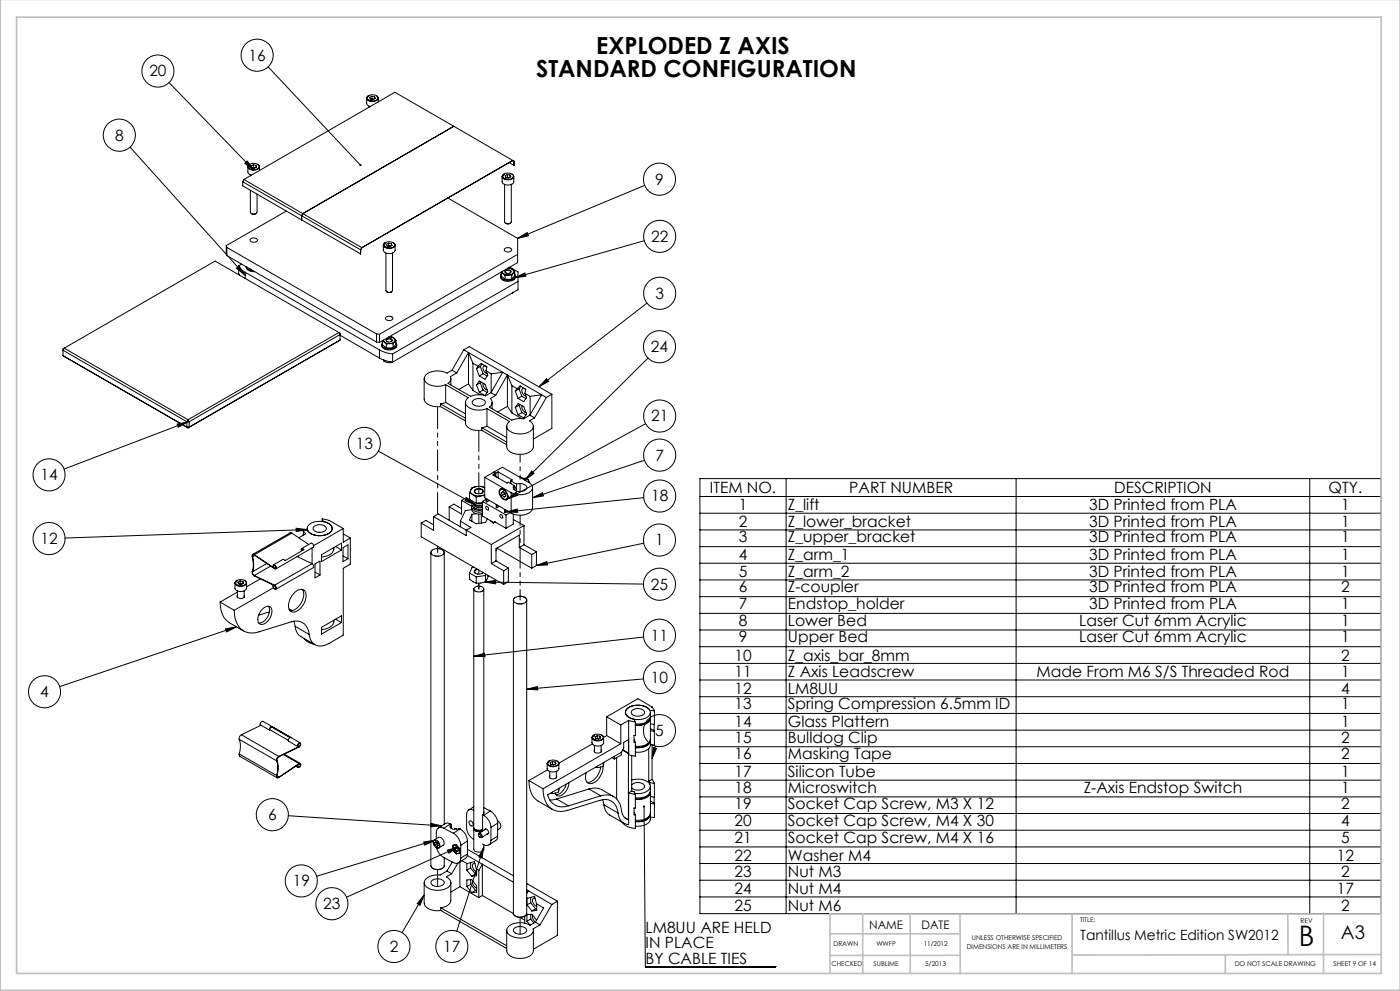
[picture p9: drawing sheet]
<svg xmlns="http://www.w3.org/2000/svg" width="420mm" height="297mm" viewBox="0 0 420 297" stroke-linecap="round" stroke-linejoin="round" font-family="sans-serif">
<g fill="none" stroke="#000" stroke-width=".3">
<path d="M50.7 24.8l25.4 26.2M80.4 20l27.7 29.5M110 29.4v1.7l.4 .5 .7 .3M110 29.4a2 2 0 0 0 3.5 0M110.3 28.9a2.04 2.04 0 0 1 3.1 .4 1.96 1.96 0 0 1-3.3 .2zM110.5 28.7l-.5 .7M110.7 28.8l-.2 .1a.57 .57 0 0 0 0 1l1.2 .4M110.7 31.8v.3M111.5 29.7l.6 .1h-.7M111.5 28.9l-.6 .3 .2 .5 .8 .1 .7-.3-.2-.5M111.5 28.9l.9 .1M111.5 29.7h-.1"/>
<path d="M111.5 28.9v.8M112.4 29v.6M112.9 28.7l.6 .7M113.5 29.4v1.1M136.1 37.8l-45.3 26.2-.3 .7v1.2M39 44.1l34.6 38.4M72.8 54.5l35.4 20.4M72.8 54.5v1.2l35.4 20.4M73.2 53.8l35.3 20.4M73.2 53.8l-.4 .7M73.4 49l.8-.7 1.9 2.7zM74.4 50v1.6l.4 .6 .7 .3"/>
<path d="M74.4 50a2 2 0 0 0 3.5 0M74.6 49.5a2.11 2.11 0 0 1 3.2 .3 1.81 1.81 0 0 1-1.7 1.1 1.81 1.81 0 0 1-1.6-1.1zM74.7 50.3l.1 .1M74.9 49.2l-.5 .8M75.1 57v6.6a1.14 1.14 0 0 0 2 0v-5.4M75.1 52.4v.3M76 50.2l.4 .1h-.6M76 49.4l.8 .2M76 49.4l-.7 .3 .1 .5 .8 .2 .7-.3-.1-.5M76 50.2l-.2 .1M76 49.4v.8M76.8 49.6v.6"/>
<path d="M77.3 49.2l.6 .7M77.9 49.9v1.2M134.3 59.3l21 12.1M150.6 52.9v1.6a2 2 0 0 0 3.5 0v-1.6M150.6 52.9a2 2 0 0 0 3.5 0M151 52.3a1.99 1.99 0 0 1 3 .5 1.95 1.95 0 0 1-3.3 .1zM151.2 52.2l-.6 .7M151.3 52.3l-.4 .4a1.1 1.1 0 0 0 1.5 1.1M151.4 55.3v11.2l.6 .5 1.1-.1M152.1 53.2h.6M152.2 52.3l-.6 .4 .1 .5 .9 .1 .6-.3-.2-.5M152.2 52.3l.8 .2"/>
<path d="M152.2 53.1l-.2 .1M152.2 53.1l.6 .1M152.2 52.3v.8M152.8 48.8l1.4 .8M153 52.5v.6M153.4 55.3v11.2l-.3 .4M153.6 52.2l.5 .7M153.8 48.1l-35.3-20.4-45.3 26.1M153.8 48.1l-45.3 26.2M153.8 48.1l.4 .2M154.2 48.3v1.3M154.2 49.5v.1"/>
<path d="M193.4 55.6l-38.1 15.8M67.9 73.6l.2 .6M67.9 73.6l.2 3M68.1 74.2l44.9 25.9M68.1 76.6l44.9 25.9M68.1 74.2v2.4M71.6 79.7a4.3 4.3 0 0 0 2 1.9M71.6 79.7l.2 2.7M72.5 79.2l-.9 .5M75.1 71.7l1-.4a.84 .84 0 0 1 1.1 .9l-1.1 .4a.8 .8 0 0 1-1-.9zM75.4 64l.5 .2 .9-.2M85.9 63.2l-18 10.4"/>
<path d="M108.2 74.9v1.2M108.5 74.2l-.3 .7M108.5 74.3l-.3 .6v1.2M115 73.4v1.6a2.04 2.04 0 0 0 3.5 0v-1.6M115 73.4a2.04 2.04 0 0 0 3.5 0M115.3 72.9a2.04 2.04 0 0 1 3.1 .5 1.96 1.96 0 0 1-3.3 .1zM115.6 72.7l-.6 .7M115.7 72.8a.61 .61 0 0 0-.5 .5 .61 .61 0 0 0 .3 .6l1.2 .4M115.8 75.8v11.3l.5 .5 1.1-.1M116.6 73.7l.5 .1h-.6M116.6 72.9l-.7 .3 .2 .5 .8 .2 .7-.3-.2-.6M116.6 72.9l.8 .1"/>
<path d="M116.6 73.7l-.2 .1M116.6 72.9v.8M117.4 73v.6M117.8 75.8v11.3l-.4 .4M118 72.7l.5 .7M151.3 74.6l1.1-.4a.8 .8 0 0 1 1 .9l-1 .4a.84 .84 0 0 1-1.1-.9zM151.7 66.9l.7 .2 .7-.2M155.3 71.4l2.9-1.7 .3 1zM155.3 71.4v7.3l-41.5 23.9M155.3 76.2l-41.5 24M193.3 72.1l-38.9 11.1M70.9 80.4l.8-.7 1.9 2.8z"/>
<path d="M73.6 81.6l40.2 23.3M73.6 81.6v1.8M74.8 80.5l.4 .4M75.2 80.9h.2M75.2 80.7v.2M75.8 81.1l-.4-.1a1.81 1.81 0 0 1-1.5-1.1 1.92 1.92 0 0 0 2.5 1.5M101.7 99.7l-45.3 26.1M101.7 99.7l.3 .6-45.2 26.1M101.7 99.7l.3 .2v2M101.7 99.7l-37.2-21.5-45.2 26.1M115.7 95.2l1.1-.4a.8 .8 0 0 1 1 .9l-1 .4a.81 .81 0 0 1-1.1-.9zM116.1 87.5l.6 .2 .8-.2"/>
<path d="M150.1 82.7v.3a2.61 2.61 0 0 0 4.5 .3v-.6M150.4 81.6l.6 .4M150.4 82.1a1.22 1.22 0 0 0 .1 1.3 1.22 1.22 0 0 0 1.2 .5l.6 .1a2.87 2.87 0 0 0 2.1-.7M150.4 81.6v1.2l1.1 .9M150.5 81.5l-.1 .1M150.6 81.4l.4 .6M151 82l1.5 .4M151 82l.5 .6M151.5 81.2l.9-.3 .9 .3a.96 .96 0 0 1-.9 .8 .96 .96 0 0 1-1-.6zM151.5 82.6v1.1M151.8 81.8l-.2-.1a.77 .77 0 0 1 .8-.7 .77 .77 0 0 1 .7 .7l-.1 .1M152.4 80.4l.8 .1 .6 .3-.7-.3z"/>
<path d="M152.5 82.4l-1 .2M152.5 82.4l1 .1M152.9 80.1l2.5 1.4v5.3l-37.6 21.7M153.5 83.7h-2M153.5 82.5v1.2M153.7 87.8l-.3 .2M153.7 87.8h.1M153.8 80.8a.7 .7 0 0 1 .2 1M153.8 80.8l.6 .6M153.9 87.7l-.2 .1M154 81.8l-1.5 .6M154 81.8l-.5 .7"/>
<path d="M154.4 81.4l-.4 .4M154.4 82.1l.2 .5-.2 .7M154.4 81.4v1.2l-.9 1.1M154.4 83.2l3.1-1.4 .3 1zM155.4 84.3l-37.6 21.8M194.1 90.8l-32.4 25.1M18.9 106.6l37.5 21.6M18.9 106.6l.4 .2M19.3 104.3l-.4 .7 37.2 21.4M19.3 104.3l37.1 21.5M19.3 104.3l-.4 .3v2M102 101.9l-45.6 26.3"/>
<path d="M102 101.9l-.3 .2M102 100.5l11.8 6.8M113 100.1l.8 .1M113 100.1v2.4M113 102.5l.8 .1M113.8 107.3l1.9 .8 2.1 .4M113.8 104.9l1.9 .8 2.1 .4M113.8 100.2v2.4M113.8 104.9v2.4M114.5 103.3v.3a2.64 2.64 0 0 0 4.5 0v-.3M114.8 102.2l.5 .3M114.8 102.7a1.22 1.22 0 0 0 0 1.3 1.22 1.22 0 0 0 1.2 .5l.7 .1a1.86 1.86 0 0 0 2.3-1.5l-.2-.4"/>
<path d="M114.8 102.2v1.2l1.1 .9M114.8 102.1v.1M115 101.9l.3 .6M115 107.9l.3 .4M115.3 108.3l1.9 .4M115.3 107.9v.4M115.3 102.5l1.6 .5M115.3 102.5l.6 .6M115.9 101.7a.93 .93 0 0 1 1-.3 .93 .93 0 0 1 .7 .8l-.5 .3-.7-.1-.5-.2zM115.9 103.1v1.2M116.1 102.4l-.1-.2a.77 .77 0 0 1 .8-.6 .77 .77 0 0 1 .7 .7l-.1 .1M116.7 101h.9l.6 .4z"/>
<path d="M116.9 103l-1 .1M116.9 103h1M117.2 108.4v.3M117.8 108.5l-.6 .2M117.8 106.1v2.4M117.9 104.2l-2 .1M117.9 103v1.2M118.2 101.4l.3 .6-.1 .4M118.2 101.4l.6 .6M118.4 102.4l-.6 .4-.9 .2M118.4 102.4l-.5 .6M118.8 102l-.4 .4"/>
<path d="M118.8 102v1.1l-.9 1.1M127.2 113.4v6.2a3.6 3.6 0 0 0 4.1 2.3l.9-.1M133.7 115.3l6.8 3.9a1.73 1.73 0 0 0-.8 1.8 1.73 1.73 0 0 0 1.4 1.4 6.6 6.6 0 0 0 5 0M133.7 115.3v5.3M135.3 113.4v2M135.6 110.9l-1.5 .9a5.4 5.4 0 0 0-6.7 1.1 2 2 0 0 0 1.6 2.5l2.4 .4 2.3-.5M135.6 110.9l1.4 .9M137 111.8l-1.9 1.1a1.59 1.59 0 0 1-.7 2l6.8 3.9a6.6 6.6 0 0 1 4.5-.2l1.6-.9M139.1 104.8l1.4 .9M139.1 104.8l1.7-.9 24.8 14.3M139.1 104.8l-3.5 6.1M140.5 105.7l10.3 5.9"/>
<path d="M140.5 105.7l1.4 3.2M140.5 115l-2.9 1.7M140.5 115l1.4 2M140.5 105.7v9.3M140.5 105.7l-3.5 6.1M141.9 108.9l1.5 .8M141.9 117l2.2 1.3M141.9 108.9v8.1M142.9 110.5l.9 2.2M142.9 115.4l.9-1.2 1.7 .9 .8 2.2-.8 1.3-1.7-1M142.9 115.4l.9 2.2M143.4 109.7l1-.8 1.7 1-.3 1.2"/>
<path d="M143.4 109.7l-.5 .8M144.1 109.9l.8 2.1M144.1 109.9l-1.2 .6M144.1 114.7l.8 2.2M144.1 114.7l-1.2 .7M144.3 114.5l-.2 .2M144.6 109.1l-.5 .8M144.9 112l1.2 .7M144.9 112l-1.1 .7M144.9 116.9l1.2 .7M144.9 116.9l-1.1 .7M145 114.9l.1 1.2 1 .7"/>
<path d="M145.8 111.1l1.6 .9M145.8 111.1l.5 1.3-.8 1.3-1.7-1M146.1 110a.64 .64 0 0 0-1.1 0l.1 1.2 1 .8M147.3 117.7l1.4 .8M147.4 112v5.5M148.7 118.5l-1.6 .9a1.54 1.54 0 0 1-.3 2.6l6.8 3.9a6.2 6.2 0 0 1 3.5-.4l1.9-1.1M150.8 111.6l1.4 .8M150.8 111.6l-3.5 6.1M150.8 111.6l-3.4 .4M152.2 112.4l10.3 5.9M152.2 112.4l1.4 3.2M152.2 112.4v9.4"/>
<path d="M152.2 112.4l-3.5 6.1M153.6 115.6l1.5 .9M153.6 115.6v8.2M154.6 117.2l.8 2.2M155.1 116.5l.9-.8 1.7 1-.2 1.2M155.1 116.5l-.5 .7M155.7 116.6l.9 2.1M155.7 116.6l-1.1 .6M156.2 115.8l-.5 .8M156.6 118.7l1.2 .7M156.6 118.7l-1.2 .7M157.5 117.9l1.5 .9"/>
<path d="M157.5 117.9l.5 1.3-.9 1.2-1.7-1M157.7 116.7a.62 .62 0 0 0-.7-.3 .62 .62 0 0 0-.5 .6l.6 1.3 .7 .4M159 118.8v5.5M162.5 118.3l1.4 .8M162.5 118.3l-3.5 6.1M162.5 118.3l-3.5 .5M163.9 119.1l-3.5 6.1M164 113.5l.6 .8-2.9 1.6zM165.6 118.2l-1.7 .9M165.6 118.2v10.2l-5.6 3.2M194.4 107.3l-36.9 36.6M53.1 127.1l3.3-.7-2.9 1.7z"/>
<path d="M56.1 126.4h.7M56.1 128h.7M56.1 126.4v1.6M56.1 128l.3 .2M56.4 126.4l-37.2 14.2M56.4 125.8l-.3 .6M56.4 125.8l.4 .6M56.8 126.4v1.6M56.8 128l-.4 .2M113.5 135.2l29.1 16.1M132.2 121.8l7.4 4.3M132.2 121v.8"/>
<path d="M132.2 121l7.4 4.3M133.7 120.6l-1.5 .4M133.7 120.6l5.9 3.4M139.6 120.6v6.1a3.4 3.4 0 0 0 4.1 2.3h.8M141.8 120.2a2.47 2.47 0 0 1 3.8 .4 2.36 2.36 0 0 1-3.7 .5l-.3-.6zM144.5 128.2l7.5 4.3M144.5 128.2v.8M144.5 129l7.5 4.3M146.1 122.4l6.8 3.9a1.68 1.68 0 0 0-.9 1.7 1.68 1.68 0 0 0 1.2 1.4 5.3 5.3 0 0 0 6.7-1.1 1.73 1.73 0 0 0-1-2.2l1.5-.9M146.1 127.7l-1.6 .5M146.1 127.7l5.9 3.5M146.1 122.4v5.3"/>
<path d="M147.6 120.6v1.9M152 127.7v6.2a3.6 3.6 0 0 0 4.3 2.3 3.3 3.3 0 0 0 3.7-2.3v-6.2M152.2 121.8l-2.9 1.7M152.2 121.8l1.4 2M153.6 123.8l2.9 1.6M154.6 122.1l.8-1.2 1.7 1 .9 2.2-.9 1.2-1.7-1M154.6 122.1l.8 2.2M155.7 121.5l.9 2.1M155.7 121.5l-1.1 .6M155.9 121.2l-.2 .3M156.6 123.6l1.2 .8M156.6 123.6l-1.2 .7"/>
<path d="M156.6 121.6a1.73 1.73 0 0 0 1.2 2M159 124.4l1.4 .8M193.4 137.9l-33.6 11.3M193.7 127l-41.5 22.6M87.5 159.8l-.5-.1-11.2 6.5M87.5 159.8l-11.2 6.5M87.5 159.8l5.1 3.4M88.8 158.3l3.3 .4-3.2 .6zM91 158.8l.7 1.2-2.1 1.2M91 158.8v1.6M92.1 158.7l-72.6 2.6M92.1 158.4v.6"/>
<path d="M92.6 157.4a5.2 5.2 0 0 1 6.9 .4 1.89 1.89 0 0 1-1.6 2.4 5.2 5.2 0 0 1-5.5-1 1.38 1.38 0 0 1 .2-1.8zM94.3 157.7a2.53 2.53 0 0 1 3.6 .6 2.17 2.17 0 0 1-3.3 1 .87 .87 0 0 1-.6-.7 .87 .87 0 0 1 .3-.9zM96.7 155.5l2 .5 4.3 2.4M96.7 155.5l.3 .8a2.42 2.42 0 0 1 2.6 2.6 4.9 4.9 0 0 1-7.3 .1l-1.3-.2M96.7 155.5v.8M103 158.4l-8.9 5.1M103 158.4v4.1l2.1-1.2M126.4 156.8v4.1l24.7 14.3M126.4 156.8l1.4-.8 2.3 1.3M130.1 154.8v4.1l-3.7-2.1M130.1 154.8l9.8 5.7v-1.6M130.1 154.8l1.4-.8 8.4 4.9"/>
<path d="M134.8 151.9v4M134.8 151.9l1.4-.8 2.3 1.3M138.1 156.2l3.2 1.9-1.4 .8M138.1 156.2v1.7M138.5 150l1.4-.8 1.7 .9a2.45 2.45 0 0 0 3.1 1.3M138.5 150l3.1 1.8M138.5 150v4.1l-3.7-2.2M139.9 158.9l7.5 4.3M140 149.2l2.6 2.1-3.1-1.2zM140.9 147.8l1 .4M140.9 147.8v1.9l2 1.1M141.2 146.8a1.1 1.1 0 0 0 .7 1.4"/>
<path d="M141.2 146.8l-.3 1M141.5 152.7l-1.9 .3-1.5 3.2M141.6 152.3a1.23 1.23 0 0 0 .8 1.5M141.6 154.2l-.8 1.6 2.1 1.2 2.8-.4 .5-1.1M141.6 154.2v2M141.6 151.5a1.79 1.79 0 0 0 2.4 2l.7-.2M141.7 150.4a1.79 1.79 0 0 0 2.1 2.2l.9-.1M141.9 148.2l1.1 .4h1.3M141.9 148.2l1 .8M142 152a1.97 1.97 0 0 0 2.7 .9M142 150.9a1.83 1.83 0 0 0 2.8 1.1M142.1 151l-.1 .1"/>
<path d="M142.2 152.2l-.1 .1M142.5 146.8l.8-.4a1.02 1.02 0 0 1 1.2 .1 1.02 1.02 0 0 1 .4 1l-1.2 .5a.89 .89 0 0 1-1.1-.2 .89 .89 0 0 1-.1-1zM142.6 151.2l-.4 .3M142.6 152.4l.3 .1M142.6 153.8a2.06 2.06 0 0 0 2.1 .1M142.7 147.8l-.3-.5a1.43 1.43 0 0 1 2.5 0l-.3 .5M142.8 151.3l-.5 .2M142.9 149v1.8M142.9 150.8l1 .2 .8-.1M142.9 153.9l-1.3 .3M143 145.8l-.9 .2-.9 .8M143 145.8h1.3l1.1 .4a3 3 0 0 0-2.4-.4z"/>
<path d="M143 145.8l-1.4 .4-.4 .6M143 152.5l-.6 .1M144.3 148.6l-1.4 .4M144.4 154v2.8M144.7 151.8l-1-.1-1 .2M144.7 150.6l-1.8 .2M144.7 150.3l7.1 4M144.7 150.3v4.4l3.4 1.9 .3-.2 3.4 1.9M145.4 148.6h-1.1M145.4 148.2l-1.1 .4M145.4 143l8 4.7M145.4 143v6.2l8 4.6"/>
<path d="M145.7 149.4v.3M145.7 151.9a.6 .6 0 0 1 .8 .2 .6 .6 0 0 1-.2 .8l-.5-.4zM145.8 149.4v.9l.3 .1M145.8 149.6l-1.1 .7M146.1 149.5v.9M146.8 150l-.7 .4M147.4 156.2l.7 .5M148.1 156.6v.1M148.1 141.5l.6 .3M148.1 141.5l2.6-1.5 8 4.6M148.1 141.5v.2M148.6 156.5l-.5 .2"/>
<path d="M148.6 141.9l-.6-.3-2.6 1.4M148.6 141.9l-.8 .4 4.3 2.5 .4-.3 1.7 1M148.6 141.9v.8M148.7 141.8v1l.3 .2M148.9 151.2v.8l.2 .2M149.1 151.3v.9M149.4 141.4l4.3 2.5-.5 .2M149.4 141.4l-.7 .4M149.4 141.4v1.9M149.8 151.7l-.7 .5M150 154.3a.58 .58 0 0 1 .7 .3 .58 .58 0 0 1-.1 .7l-.5-.4zM150 146.6a1.61 1.61 0 0 1 2.1 1.3 1.12 1.12 0 0 1 .4 1.2 1.12 1.12 0 0 1-1 .8 2.44 2.44 0 0 1-1.5-3.3z"/>
<path d="M150.2 146.8a1.91 1.91 0 0 1 1.8 2.7 1.86 1.86 0 0 1-2-2.5zM150.5 147.7l.3-.3 .7 .4 .2 .9-.4 .3-.7-.5M150.5 147.7l.1 .8M150.5 146.5l-.3 .1h.8l.5 .4M150.9 147.4l-.4 .3M151.3 147.7l.3 .5zM151.3 148.1l-.7 .4M151.4 152.6v.9l.2 .1M151.6 152.7v.9M151.8 154.3v4M152 153.4l3.2-.8 .1 1zM152.2 149.6l2.6-2.1 .5 .9z"/>
<path d="M152.3 148.4l.1 .7-.4 .5 .3-.1M152.3 153.2l-.7 .4M153.1 153.6l-1.3 .7M153.2 144.1l1.7 1M153.2 144.1v.9M153.4 147.7v6.1M154 154.1v3l-2.2 1.2M154 155.7l3.2 1.8M154.2 145.6l.6 .9v.6M154.2 145.5v1.3M154.9 145.1l1.8-.1a1.12 1.12 0 0 1 1.1 .4 1.12 1.12 0 0 1 0 1.3 2.81 2.81 0 0 1-3.7-.2l-.1-.7 .2-.3M154.9 145.1v2"/>
<path d="M156 143l.6 .1 1 .7M157.2 143.5a1.05 1.05 0 0 1 1.5 1.1M157.2 157.5l-9.8 5.7M157.2 157.5v5.8M157.6 143.8l.1 .3M157.6 143.8l-.2 .1M158 143.4l.6 .6 .1 .6M158.7 144.6a1.63 1.63 0 0 1 1.1 1.5 1.63 1.63 0 0 1-1.1 1.6l-2.3 .6-1.6-.1-1.4-.5M159.5 141.2l.7 .7-2.7 2zM159.8 149.2l2.9-1.5 .4 .9zM159.8 146.1v6.2a3 3 0 0 1-3.4 2.1 5.4 5.4 0 0 1-3-.6M193.1 149.2l-41.1 4.2"/>
<path d="M210 143.4h204.3v130.4h-204.3zM210 153.8h204.3M210 158.8h204.3M210 148.8h204.3M235.8 143.4v130.4M304.8 143.4v130.4M392.9 143.4v130.4M70.5 174.7v1.6a2 2 0 0 0 3.5 0v-1.6M70.5 174.7a2 2 0 0 0 3.5 0M70.8 174.2a2.01 2.01 0 0 1 3.1 .5 1.96 1.96 0 0 1-3.3 .1zM71 174l-.5 .7M71.2 174.1l-.5 .4v.5l.6 .4 .9 .2"/>
<path d="M71.2 178.4l-.1 .3a1.29 1.29 0 0 0 2.2 0l-.1-.3M71.2 177.1v1.9M71.2 177.4l-5.2 3M72 174.9l.6 .1h-.7M72 174.1l-.6 .4 .2 .5 .8 .2 .7-.4-.2-.5M72 174.1l.9 .2M72 174.9l-.1 .1M72 174.1v.8M72.9 174.3v.6M73.2 177.1v1.9M73.4 174l.6 .7M75.7 166.9a7.6 7.6 0 0 1 0 4.3"/>
<path d="M75.7 171.2a1.23 1.23 0 0 0 .6 1.4M75.7 166.9h.1M75.7 171.2l.1 .1M75.8 166.9a8 8 0 0 1 0 4.4M75.8 171.3v.7l.5 .5M76.3 166.3a.44 .44 0 0 0-.6 0 .44 .44 0 0 0 0 .6M76.3 166.4a.36 .36 0 0 0-.5 0 .36 .36 0 0 0 0 .5M76.3 166.3l6.1 4M76.3 166.4l6.1 4M76.3 166.3v.1M76.3 172.5v.1M76.3 172.6l6.1 2.9"/>
<path d="M76.3 172.5l6.1 2.9M76.4 166.5l-.6 .4M78.1 173.5l-4.1 2.4M80 168.9l-4.2 2.4M81.2 169.6l-4.9 2.9M81.9 175.6l.1 .1M82 169.8l-.1-.3a.63 .63 0 0 1 .9 .2 .63 .63 0 0 1-.2 .8l-.2-.1M82 169.8v-.2a.48 .48 0 0 1 .7 .1 .48 .48 0 0 1-.1 .7l-.2-.1M82 176.1l-11.7 6.8M82.2 175.5l-.3 .1M82.3 175.5l-.3 .2M82.4 175.4l.5 .6-.2 .6-.5-.2-.3-.8"/>
<path d="M82.4 175.5l.4 .7a.48 .48 0 0 1-.7 .1 .48 .48 0 0 1-.1-.6M82.4 170.3v.1M82.4 175.4v.1M82.5 169.5l-.5 .3M82.8 170.1l-.4 .2M88.5 177.5a1.88 1.88 0 0 1 3.2 .1 5.1 5.1 0 0 1-3.8 5.8 1.84 1.84 0 0 1-1.3-2.5l.5-1.5zM89.1 166.8l4.5 2.1M89.4 166.7v.2M90.5 164.9l-.1-.4 .2-.1 .6 .3-5.7 3.3-.7-.3-2.7 1.6M90.5 164.4l2.8-1.6a.8 .8 0 0 1 .7 1.2l-11.2 6.5M90.7 176.6a4.8 4.8 0 0 1-2.4 6.2l-1.3 .2M90.9 164.6l-.4 .3"/>
<path d="M91.1 164.8a.32 .32 0 0 0-.4-.3 .32 .32 0 0 0-.2 .4M93.6 168.9l.5 .7-.1 .5-11.2 6.5M93.6 168.9l-11.2 6.5M93.6 164.2v4.7M94.5 169l1.5-.8v4.1l-1.5 .9zM94.5 171.4l1.5 .9M96.4 166.3l6-3.5v2l-6 3.5zM100.2 164.1v.4a2.84 2.84 0 0 1-2.9 2.3l-.9 .2M100.7 163.8l1.7 1M102.9 164.1l1.5-.8v4.2l-1.5 .8zM102.9 166.6l1.5 .9M103 160l2.1 1.3"/>
<path d="M105.1 161.3v7.8l-2.1 1.2v20.1l-4.3 2.4a3.6 3.6 0 0 1-5.7-1.7l-.2-.9M129.3 165.6v93.9a2.31 2.31 0 0 0 4 0v-2.4M129.4 165.2a2.53 2.53 0 0 1 3.8 .2 2.22 2.22 0 0 1-3.2 1 .9 .9 0 0 1-.6-1.2zM133.3 165.6v81.4M140.9 171.7v1.9l2 1.2M140.9 171.7l2 1.2M142.1 176.5v71.5a1.81 1.81 0 0 0 2.7 .6v-4.4M142.2 170l-.6 .1-.7 1.6M142.4 176.1l.8-.4a1.32 1.32 0 0 1 1.9 1 1.88 1.88 0 0 1-3-.1zM142.9 172.9v1.9M143.1 170.6a.72 .72 0 0 0-.7 .3 .72 .72 0 0 0 .1 .8l1.3 .4 1.1-.5M143.4 170.7a.78 .78 0 0 0-.8 1.1l.1 .1"/>
<path d="M144.9 171.6l-.3 .3M145.1 176.5v67.1M145.4 174.4l3.3-.4v1zM145.4 174.4l47.6 .6M145.7 174.3l-1.4 .4-1.4 .1M145.7 172.5l-2.8 .4M145.7 172.5v1.8M145.8 172.1l-.1 .4M146.4 172.4l-.7 1.9M147.4 163.2v5.7M147.4 168.9l3.7 2.2M148.8 168.1l-1.4 .8"/>
<path d="M148.8 168.1l3.7 2.1M149.2 164.2v.1M149.2 164.3l10.3 6M149.2 164.3l-.4 .8M151.1 171.1v4.1M152.5 170.2l-1.4 .9M152.5 170.2v4.1l-1.4 .9M154 179.8v94a2.28 2.28 0 0 0 3.6 .7l.4-.6v-94.1M154.3 179.3a2.7 2.7 0 0 1 3.7 .3 1.51 1.51 0 0 1-2 1.4l-.6-.1a1.07 1.07 0 0 1-1.1-.4 1.07 1.07 0 0 1 0-1.2zM155.8 164.1v-3.7l-7 4v3.7M155.8 164.1l3.7 2.1M157.2 163.3l-1.4 .8"/>
<path d="M157.2 163.3l3.7 2.1M159.5 166.2v4.1M160.9 169.5l3.1-1.2 .3 1zM160.9 165.4l-1.4 .8M160.9 165.4v4.1M160.9 169.5l-1.4 .8M193.1 162.8l-32.2 6.7M210 163.8h204.3M210 168.8h204.3M210 173.8h204.3M210 178.8h204.3M66 180.4a6.9 6.9 0 0 0 2.8 6.3l4.3 2.4"/>
<path d="M66 180.4l4.3 2.5M67.7 188.5l3.2-.6-2.9 1.5zM70.3 182.9a5.9 5.9 0 0 0 5.2 6.8l2.2-.3 9.6-3a4 4 0 0 1 5.5 3.8M70.9 187.9l-53 17.9M78.7 182.6a1.54 1.54 0 0 1 1.4-.9 1.54 1.54 0 0 1 1.4 .9 4 4 0 0 1-3.3 4.5 1.96 1.96 0 0 1-.6-2.7zM80.6 181.7a3.8 3.8 0 0 1-3 5M80.8 183.4l-3.2 1M86.7 182.6l.9 .4M88.2 186.2l.3 1.5M88.5 187.7l.2 .8a3.5 3.5 0 0 0 1.5 2.3l4.3 2.4M88.5 187.7l4.3 2.5M91.2 191.3a4.4 4.4 0 0 0 3 1.8"/>
<path d="M96.4 188l6-3.5v2.1l-6 3.4zM100.2 185.9v.4a2.91 2.91 0 0 1-2.9 2.3l-.9 .1M100.7 185.6l1.7 1M142.1 196.7l3.2-.9 .2 1zM193.1 190.9l-51 5.8M210 183.8h204.3M210 188.8h204.3M210 193.8h204.3M210 198.8h204.3M78.3 217.3l-5.9 2.9M80.8 218.8l-2.8-1.6 .5-1h.4l11.2 6.5M80.9 218.7l-.1 .1"/>
<path d="M80.9 218.7l5.6 3.2M81.6 217.9l-.4 .1-.3 .7M81.6 217.9l5.4 3.2M81.6 217.8l5.7 3.2a.92 .92 0 0 0-.8 1.1l2.8 1.6M81.6 217.8a.86 .86 0 0 0-.8 1M81.6 217.8v.1M158 206.5l3.3-.7 .1 1zM182 214.8l4.2 2.5M182 214.8v5.6M186.2 217.3v5.6M188.1 212.4a5.4 5.4 0 0 1 6.7 .2 1.67 1.67 0 0 1-1 2.6 5.3 5.3 0 0 1-6-1 1.42 1.42 0 0 1 .3-1.8zM188.6 215.9l2 .5"/>
<path d="M188.6 215.9v10.3l2 .4v-4.1M188.6 215.9l-2.4 1.4M189.8 212.8a2.57 2.57 0 0 1 3.6 .6 1.73 1.73 0 0 1-2.3 1.2 1.16 1.16 0 0 1-1.4-.4 1.16 1.16 0 0 1 .1-1.4zM190.6 216.4v4h-.4v2l.4 .1M193 203.5l-35 3M194.9 215.5a3.7 3.7 0 0 1-4.3 1.8M195.1 215a2.11 2.11 0 0 1-2 2.2l-1.5 .2h-1M195.1 213.5a2.97 2.97 0 0 1-3.5 3.5h-1M195.1 215.3v6.2a3.7 3.7 0 0 1-4.5 2.2M195.1 218.3l1.2 .7M195.1 219l1.2 .2M195.6 211.9l.7 1.2"/>
<path d="M195.6 211.9l-4.2-2.5-9.4 5.4M195.6 211.9v.1M196.3 219v.2M196.3 217.1v1.9M196.3 213.1l-1.4-.2a4.9 4.9 0 0 0-7.2 .1 2 2 0 0 0 1.8 2.4l.8 .2 .3 .8M196.3 213.1v4l-1.2-.1M196.3 219.2v4.1l-1.2-.2M210 203.8h204.3M210 208.8h204.3M210 213.8h204.3M210 218.8h204.3M71.8 221.6a6.9 6.9 0 0 1 0 4.4"/>
<path d="M71.8 226l.1 .7 11.2 6.4M71.8 221.6l11.2 6.4M71.8 226l11.2 6.4M72.4 220.2a1.32 1.32 0 0 0-.6 1.4M72.4 220.2l11.2 6.5M83 228a7.8 7.8 0 0 1 0 4.4M83 232.4a.44 .44 0 0 0 0 .6 .44 .44 0 0 0 .6 0M83.1 228a7.1 7.1 0 0 1 0 4.4M83.1 232.4a.39 .39 0 0 0 0 .5 .39 .39 0 0 0 .5 0M83.1 228h-.1M83.1 232.4h-.1M83.1 232.6l.5 .3"/>
<path d="M83.6 226.7a1.21 1.21 0 0 0-.6 1.3M83.6 226.8l-.3 .4-.2 .8M83.6 226.7v.1M83.6 232.9v.1M85 226.2l4.7 2.6M85.3 226l4.8 2.8M88.7 229.6l.7 .4M89 229.4l.3 .1M89.1 229.4l.3 .1M89.3 223.7l.2-.8 .6-.2 .1 .5-.5 .7M89.3 229.5h.1M89.4 223.6l.1-.6 .5-.2 .1 .4-.4 .6"/>
<path d="M89.4 223.6l-.1 .1M89.4 223.6l.3 .2M89.7 229l.2-.1a.49 .49 0 0 1 .1 .7 .49 .49 0 0 1-.6 .1v-.2M89.7 228.8h.2a.67 .67 0 0 1 .2 .8 .67 .67 0 0 1-.7 .4l-.1-.5M89.7 223.8l-6.1 2.9M89.7 223.8v.1M89.7 228.8v.2M89.7 223.9l-6.1 2.9M89.7 229l-6.1 4M89.7 228.8l-6.1 4.1M158.7 233.9a6.8 6.8 0 0 0 2.8 6.2l4.2 2.5M158.7 233.9l4.2 2.5"/>
<path d="M162.9 236.4a6 6 0 0 0 4.2 6.7l1 .1 2.2-.4 9.7-2.9a4 4 0 0 1 5.4 3.8M164.1 228.8v1.6a2.04 2.04 0 0 0 3.6 0v-1.6M164.1 228.8a2.04 2.04 0 0 0 3.6 0M164.3 230.7l-5.6 3.2M164.5 228.3a2.04 2.04 0 0 1 3.1 .4 1.96 1.96 0 0 1-3.3 .2zM164.7 228.1l-.6 .7M164.9 228.2l-.3 .1a.57 .57 0 0 0 0 1l1.3 .4M164.9 232.5l-.1 .3a1.29 1.29 0 0 0 2.2 0l-.1-.3M164.9 231.2v1.9M165.2 237.7l.5 .1M165.7 229.1l.6 .1-.7-.1M165.7 228.2l-.6 .4 .1 .5 .9 .1 .7-.3-.2-.5"/>
<path d="M165.7 228.2l.9 .2M165.7 229.1h-.1M165.7 228.2v.9M165.7 237.4v.4M166.6 228.4v.6M166.9 231.2v1.9M167 239.5l-2 .3M167 239.5l3.5 2M167.1 228.1l.6 .7M167.6 237.3l-1.9 .5M167.6 236.3v1M167.7 236.3l-.1 1"/>
<path d="M169.9 235a3.7 3.7 0 0 1-3.1 3.2M170.7 234.6a4.4 4.4 0 0 1-2.9 4 1.12 1.12 0 0 1-1.3-.9M176.7 236.5a5 5 0 0 1 3.9 .2l3.5 2.1M176.7 236.5l-9.7 3M176.7 236.5l3.5 2M177.6 221v1.6a2.01 2.01 0 0 0 3.5 0v-1.6M177.6 221a2.01 2.01 0 0 0 3.5 0M177.7 223l-10.1 5.7M177.9 220.5a2.04 2.04 0 0 1 3.1 .5 1.96 1.96 0 0 1-3.3 .1zM178.2 220.3l-.6 .7M178.3 220.4l-.2 .2a.57 .57 0 0 0 0 .9l1.2 .4M178.3 224.8l-.1 .3a1.32 1.32 0 0 0 2.3 0l-.2-.3"/>
<path d="M178.3 223.4v2M178.6 229.9l.6 .1M179 221.4h.7zM179.2 220.5l-.7 .3 .2 .5 .8 .2 .7-.4-.2-.5M179.2 220.5l.8 .1M179.2 220.5v.8M179.2 229.6v.4M180 220.6v.6M180.2 229.9a4.8 4.8 0 0 1-4.1 4.6M180.2 238.5a4.5 4.5 0 0 1 6.2 4.4 2.99 2.99 0 0 0 2.1 2.8M180.2 238.5l-9.7 3M180.3 223.4v2"/>
<path d="M180.6 220.3l.5 .7M180.8 239.6l.4 1.6M180.9 229.6a5.3 5.3 0 0 1-3.8 5.3 2.22 2.22 0 0 1-1.2-3.4M181 229.5l-1.8 .5M181 228.6v.9M181.2 228.5l-.2 1M182 220.4l4.2 2.5M182 220.4l-.9 .6M183.6 227.1l.7 .4M184.3 226.7v.8M185 227v12.4M186.2 222.9l-23.3 13.5"/>
<path d="M186.4 225.5l-22.1 12.7a4.5 4.5 0 0 0 6.2 3.3M186.4 225.5v.7l-2.1 1.3M186.8 224.8l1.7 1M188.5 225.8v19.9M188.6 237.6v9.5a3.4 3.4 0 0 1-3.2-3.4M188.6 237.6l2 .5M188.6 221.6l-1.5 .9v1.7l-.7 1.3M189.5 233.8a4.9 4.9 0 0 1 5.5 1.4 2.06 2.06 0 0 1-1.9 2.4l-2.6 .2M189.5 235.2a2.6 2.6 0 0 1 3.9 .3 2.25 2.25 0 0 1-3.7 .8l-.2-.2M189.5 237.1l.8 .2 .3 .8M189.5 226.4v10.7M189.5 237.1l-.9 .5"/>
<path d="M190.3 221.7l.3 .8M190.6 238.1v4.1l-.4-.1v2.1h.4M194.6 234.1l.3 .5M194.6 234.1l.9-.5 .8 1.2M194.6 224.4v9.7M194.9 237.7a3.9 3.9 0 0 1-4.3 1.8M194.9 222.2a3.6 3.6 0 0 1-4.3 1.8M194.9 234.6v.4M194.9 234.6l1.4 .2M195.1 237.2a2.16 2.16 0 0 1-2 2.2l-2.5 .2M195.1 221.8a2.11 2.11 0 0 1-2 2.1l-2.5 .2M195.1 235.7a2.97 2.97 0 0 1-3.5 3.4h-1"/>
<path d="M195.1 237.5v6.2a3.7 3.7 0 0 1-4.5 2.1M195.1 222a2.97 2.97 0 0 1-3.5 3.5l-1-.1M195.6 223.2v10.5M196 224l1 .3-1.4 3.1zM196.3 238.9v1.8M196.3 234.8v4.1l-1.2-.2M196.6 223.6l-1 3.8M210 223.8h204.3M210 228.8h204.3M210 233.8h204.3M210 238.8h204.3M86.5 244.5l46 3"/>
<path d="M127.1 252.3l3.3-.5-3 1.5zM129.3 246.8l3.2 .7-3.3 .3zM130.2 252a1.37 1.37 0 0 1 1.4 .6 1.37 1.37 0 0 1-.1 1.5 1.46 1.46 0 0 1-1.3-2.1zM130.2 251.8l-.2 .8M130.2 251.8l1.3-.8a1.53 1.53 0 0 1 1.4 .7 1.53 1.53 0 0 1 .1 1.6l-1.3 .8M130.2 251.8a1.52 1.52 0 0 1 1.5 .7 1.52 1.52 0 0 1 0 1.6M130.4 252.6l.3-.3 .5 .4 .2 .7-.3 .3-.6-.4zM130.4 251.8l-35.4 10.8M130.9 254l.8 .1M131 254.1l.3 .8 1 1.5 3.7 2.1a1.4 1.4 0 0 0 1.5 .1 1.4 1.4 0 0 0 .7-1.4M131.2 252.9h.1M131.2 252.9l-.7 .4"/>
<path d="M131.3 252.8l-.1-.1v.2M133.1 248.2a1.39 1.39 0 0 0-1.6-.1 1.39 1.39 0 0 0-.6 1.4v1.9M133.1 248.2l2.9 1.5M134.2 254.8l3.2-.9-2.7 1.8zM135.1 246.9a1.41 1.41 0 0 0-1.6 0l-2 1.2M135.1 246.9l-2 1.3M135.1 246.9l.3 .2M135.1 247.9l.4 .5 .9 .2M135.1 247.9v.2M135.4 247.8l-.3 .1M135.4 247.8v.5M135.4 247.1l-.4 .4h.4v.3"/>
<path d="M135.4 247.1v1.2M135.7 258.3l-1.6 2.8M135.8 254.7l1.1 1.2M135.9 254l.5 1.3M135.9 254l.1 .6M136 253.3l-.1 .7M136 254.6l.4 .7M136 254.6l-.2 .1M136 249.7a4.5 4.5 0 0 1 2.2 3.6M136.4 255.3l1 .5M136.4 253.3l-.4 .3-.1 .4M136.4 253.3l.9 .4"/>
<path d="M136.4 254a.71 .71 0 0 1 .9 .3 .71 .71 0 0 1-.2 .9l-.6-.4zM136.4 253.3h-.3M136.4 255.3l.6 .5h.4M136.4 248.5v.1M136.8 253.2l-.4 .1M136.9 253.2l1 1.3v1.3l-1 .1M136.9 253.2l-1.1 .1v1.4M136.9 248.4v.2l.8-.3 .3 .1M136.9 248.4l-.5 .1M136.9 248.4v.2M137 254l-.2-.1a.58 .58 0 0 0-.1 .8 .58 .58 0 0 0 .7 .2v-.2M137.1 255.8l-.2 .1"/>
<path d="M137.3 258.7l-1.8 3.2M137.4 253.9l.6 .5M137.4 253.9l-33.4 15M137.5 254l.4 1.1M137.9 255.1l-.1 .5-.4 .2M137.9 255.1l.1 .6-.6 .1M138 258.3v7.4M138 248.4a4.4 4.4 0 0 1 2.2 3.7M138 248.4l-2 1.3M138.2 253.3v3.9M138.6 257.9l1.5 .9M140.1 258.8v2"/>
<path d="M140.1 258.8l2.2-.6 .6 2.3M140.2 256.4l13.8 8M140.2 255.9l-.4 1.2-2.2 1.5M140.2 252.1l-2 1.2M140.2 252.1v3.8M140.2 255.9l-2 1.3M140.2 254.5l13.8 8M140.9 246a1.01 1.01 0 0 1 .9 1.5 1.01 1.01 0 0 1-.9-1.5zM141.2 258.5v1.6M142.1 248.4v6.1a1.75 1.75 0 0 0 3 0v-1.4M142.1 242.8a1.36 1.36 0 0 0-1.5 0 1.36 1.36 0 0 0-.6 1.4v3.8a4.5 4.5 0 0 0 2.1 3.6M142.1 241.8l-1.5 1"/>
<path d="M142.2 248.2a1.55 1.55 0 0 0 2.5 .8M142.5 258.8h-.3a1.21 1.21 0 0 0 .1 2l.7 .4M142.8 248.7l1 .3 .7-.3M143.6 250.3v-.4a.72 .72 0 0 1 .9 .1 .72 .72 0 0 1 .1 1l-.7-.1M143.7 250.1a.46 .46 0 0 1 .5 .2 .46 .46 0 0 1-.2 .6l-.4-.4zM144.6 248.7v.2M144.8 244.2l.3 .2M145.1 244.4a4.3 4.3 0 0 1 2.2 3.6M145.1 253.9l-.5 3.2-.9-.3zM145.1 243.7l-.3 .5M145.1 253.9l-8.1 25.2M145.1 242l2 1.1"/>
<path d="M145.1 243.4h.1M145.3 248.7v-.1a.88 .88 0 0 1 1.1 .3 .88 .88 0 0 1 0 1l-.3 .1M145.8 248.4l-2.1 1.4M146.6 249.7l-2.1 1.3M147.1 243.1a4.4 4.4 0 0 1 2.2 3.6M147.1 243.1l-2 1.3M147.3 251.8a1.46 1.46 0 0 1-.9 1.5 1.46 1.46 0 0 1-1.7-.3M147.3 248v3.8M149.2 246a1.43 1.43 0 0 1 1 1.3 1.43 1.43 0 0 1-.9 1.4M149.3 250.6l-.4 1.1-2.2 1.5M149.3 246.7l-2 1.3M149.3 246.7v3.9"/>
<path d="M149.3 250.6l-2 1.2M181.2 241.2a3.9 3.9 0 0 0 1.7 3.1l4.2 2.4M181.2 241.2l4.2 2.5M187.3 245l1.2 .7M190.3 243.4l.3 .8M190.6 244.2v4.1a5.1 5.1 0 0 1-3.9-1.9M193.2 241.7l.4 48h39.1M194.9 244.4a3.9 3.9 0 0 1-4.3 1.8M195.1 243.9a2.16 2.16 0 0 1-2 2.2l-2.5 .2M195.1 244.2a2.97 2.97 0 0 1-3.5 3.4h-1M195.1 240.1l1.2 .6M195.1 240.8l1.2 .1"/>
<path d="M196.3 240.7v.2M196.3 240.9v4.1l-1.2-.1M210 243.8h204.3M210 248.8h204.3M210 253.8h204.3M210 258.8h204.3M127.2 268.2l-1.2 3.1-.8-.5zM127.2 268.2l-6.6 11.3M127.2 264.5v6.1a3.6 3.6 0 0 0 4.2 2.3h.9M129.4 264.1a2.57 2.57 0 0 1 3.9 .4 2.39 2.39 0 0 1-3.8 .6l-.2-.3zM132.3 272.1l19.7 11.4M132.3 272.1v.8"/>
<path d="M132.3 272.9l19.7 11.4M134.1 261.1l-2.1 1.2h-1.7a2.85 2.85 0 0 0-3 2.6 4.5 4.5 0 0 0 5.1 1.8 2.84 2.84 0 0 0 2.9-2.2 2.2 2.2 0 0 0-1.4-1.7l1.6-.9M134.1 261.1l1.4 .8M135.3 264.5v5.4a3 3 0 0 1-3 2.2M138 265.7l-2.7 1.6M138 265.7l5.7 3.3M140.1 260.8l1.4 1.8M140.1 265.7v-2l1.4-.1 1.5 1.8v2l-1.5 .1M140.1 265.7l1.4 1.8M141.2 260.1l1.5 1.8M141.2 263.6v1.4M141.2 260.1l-1.1 .7"/>
<path d="M141.2 265l1.5 1.8M141.2 265l-1.1 .7M141.8 263.9l-.1 .5 .3 .9 1 .8M142.7 261.9h.3M142.7 261.9l-1.2 .7M142.7 266.8h.3M142.7 266.8l-1.2 .7M142.9 260.5l.8 .3M142.9 260.5l.1 2-1.5 .1M143.7 260.8l1-1.8v9.4M143.7 260.8v8.2M144.7 268.4l-1 .6"/>
<path d="M144.7 268.4l9.3 5.4M152 278.8v6.1a3.6 3.6 0 0 0 4.3 2.3 3.3 3.3 0 0 0 3.7-2.3v-6.1M154.2 278.3a2.57 2.57 0 0 1 3.8 .5 2.39 2.39 0 0 1-3.8 .6l-.2-.7zM156 274.9l1.4 .9M157.4 274.6v2M158 269.2h.2M158 266.7l.5 .3M158 264.8l9.2 5.3M158.1 271.2l1.5 1.8M158.1 276.1l.9 1.2M158.2 269.2l2.2-.6 .5 2.3M158.2 269.2l-.1 2"/>
<path d="M158.5 267l-.5 .8M158.5 267l7.1 4.1M159.2 270.5l1.5 1.9M159.2 269v1.5M159.2 274v1.4M159.2 270.5l-1.1 .7M159.2 275.4l1 1.2M159.2 275.4l-1.1 .7M159.8 274.4v.9l.8 1.1M160.5 269.2h-.3a1.21 1.21 0 0 0 .1 2l.7 .4M160.6 276.4l1.4 .8M160.6 276.4l-1.6 .9"/>
<path d="M160.7 272.4l-1.1 .6M160.9 270.9l2.2 1.2-2.5 4.3M160.9 270.9l.1 2-1.4 .1M161 275.8l-1.4-1.8-1.5 .1v2M161 272.3l-.3 .1M162 277.2l-2.1 1.2a2.26 2.26 0 0 1-2 2.4 5.4 5.4 0 0 1-5.6-1.2 1.87 1.87 0 0 1 1.3-2.6l1.6-.4a5.7 5.7 0 0 1 3.8 .7M165.6 271.1l-3.6 6.1M167.2 270.1v10.2l-7.2 4.2M167.2 270.1l-1.6 1M210 263.8h204.3M210 268.8h204.3"/>
<circle cx="77.1" cy="16.5" r="4.8"/>
<circle cx="47.4" cy="21.3" r="4.8"/>
<circle cx="35.8" cy="40.5" r="4.8"/>
<circle cx="197.8" cy="53.7" r="4.8"/>
<circle cx="197.9" cy="70.8" r="4.8"/>
<circle cx="197.9" cy="87.9" r="4.8"/>
<circle cx="197.8" cy="103.9" r="4.8"/>
<circle cx="109.3" cy="132.9" r="4.8"/>
<circle cx="197.9" cy="136.4" r="4.8"/>
<circle cx="197.9" cy="124.7" r="4.8"/>
<circle cx="14.7" cy="142.3" r="4.8"/>
<circle cx="197.9" cy="148.7" r="4.8"/>
<circle cx="14.7" cy="161.4" r="4.8"/>
<circle cx="197.8" cy="175.1" r="4.8"/>
<circle cx="197.8" cy="161.8" r="4.8"/>
<circle cx="197.8" cy="190.4" r="4.8"/>
<circle cx="13.4" cy="207.3" r="4.8"/>
<circle cx="197.8" cy="219" r="4.8"/>
<circle cx="197.8" cy="203.1" r="4.8"/>
<circle cx="81.7" cy="244.2" r="4.8"/>
<circle cx="90.4" cy="264" r="4.8"/>
<circle cx="99.6" cy="270.9" r="4.8"/>
<circle cx="118.2" cy="283.7" r="4.8"/>
<circle cx="135.5" cy="283.7" r="4.8"/>
</g>
<g fill="none" stroke="#c0c0c0" stroke-width=".5">
<path d="M.1 -.1v296.9h419.9M5 5.1h409.3v286.6h-409.3zM249 279.9h39M258.8 273.9v17.8M273.1 273.9v17.8M288 273.9l.1 17.8M321.6 273.9v17.8M386.4 273.9v12.2M397.1 273.5v18.2M414.3 273.9h-165.3v17.8M288 286.3h-39M367.6 286.2v5.5"/>
<path d="M414.3 286.1l-92.7 .1"/>
</g>
<path d="M73.4 49l.8-.7 1.9 2.7zM70.9 80.4l.8-.7 1.9 2.8zM107.9 49.2l-.1 .5h.6l-.3-.2 .3 .2v-.5zM155.3 71.4l2.9-1.7 .3 1zM154.4 83.2l3.1-1.4 .3 1zM164 113.5l.6 .8-2.9 1.6zM140 149.2l2.6 2.1-3.1-1.2zM159.5 141.2l.7 .7-2.7 2zM159.8 149.2l2.9-1.5 .4 .9zM152.2 149.6l2.6-2.1 .5 .9zM152 153.4l3.2-.8 .1 1zM160.9 169.5l3.1-1.2 .3 1zM145.4 174.4l3.3-.4v1zM142.1 196.7l3.2-.9 .2 1zM158 206.5l3.3-.7 .1 1zM196 224l1 .3-1.4 3.1zM127.1 252.3l3.3-.5-3 1.5zM145.1 253.9l-.5 3.2-.9-.3zM129.3 246.8l3.2 .7-3.3 .3zM134.2 254.8l3.2-.9-2.7 1.8zM127.2 268.2l-1.2 3.1-.8-.5zM67.7 188.5l3.2-.6-2.9 1.5zM88.8 158.3l3.3 .4-3.2 .6zM53.1 127.1l3.3-.7-2.9 1.7zM193 241.4a.34 .34 0 0 0 0 .5 .34 .34 0 0 0 .5-.1 .34 .34 0 0 0-.3-.4v.3v-.3z" fill="#000"/>
<path d="M144.7 177.1l-.9 .3a1.05 1.05 0 0 1-1.2-.1 1.05 1.05 0 0 1-.3-1.1 1.77 1.77 0 0 1 2.8 .4l-.4 .5" fill="none" stroke="#000" stroke-width=".3" stroke-dasharray="6.3 1.3 1.3 1.3 1.3 1.3" stroke-dashoffset="5.8"/>
<path d="M132.7 164.7a.93 .93 0 0 1 .6 1.1 .93 .93 0 0 1-1 .7l-1.1 .2a1.44 1.44 0 0 1-1.9-1.5 2.63 2.63 0 0 1 3.4-.5M157.4 179a.93 .93 0 0 1 .6 1.1 .93 .93 0 0 1-.9 .7l-1.1 .2a1.44 1.44 0 0 1-1.9-1.5 2.63 2.63 0 0 1 3.3-.5" fill="none" stroke="#000" stroke-width=".3" stroke-dasharray="6.3 1.3 1.3 1.3 1.3 1.3" stroke-dashoffset="4.5"/>
<g fill="none" stroke="#000" stroke-width=".3" stroke-dasharray="6.3 1.3 1.3 1.3 1.3 1.3">
<path d="M143.7 129v19M143.7 150.7v.3M143.7 151.5v.6M143.7 152.6v.4M143.7 153.5v.1M143.7 154.1v2.8M131.3 163.7v1.8M143.7 170.8v1.3M143.7 174.8v1.7M133.3 259.4a2.31 2.31 0 0 1-4 0M131.3 260.6v5.1M156 274.9v5.1"/>
<path d="M158 273.7a2.31 2.31 0 0 1-4 0"/>
</g>
<path d="M131.3 121.9v32.2" fill="none" stroke="#000" stroke-width=".3" stroke-dasharray="6.3 1.3 1.3 1.3 1.3 1.3" stroke-dashoffset="-.2"/>
<path d="M156 179.8v-25.4" fill="none" stroke="#000" stroke-width=".3" stroke-dasharray="6.3 1.3 1.3 1.3 1.3 1.3" stroke-dashoffset="3.2"/>
<path d="M156 147.3v-11.1" fill="none" stroke="#000" stroke-width=".3" stroke-dasharray="6.3 1.3 1.3 1.3 1.3 1.3" stroke-dashoffset="4"/>
<text font-size="8.5" x="389.6" y="283.6">B</text>
<g font-size="7.1">
<text x="178.8" y="16.1">EXPLODED Z AXIS</text>
<text x="160.8" y="23.2">STANDARD CONFIGURATION</text>
</g>
<text font-size="5.6" x="402.3" y="281.3">A3</text>
<g font-size="4.7">
<text x="44.8" y="22.9">20</text>
<text x="74.6" y="18.2">16</text>
<text x="34.5" y="42.1">8</text>
<text x="196.6" y="55.3">9</text>
<text x="195.3" y="72.5">22</text>
<text x="196.6" y="89.5">3</text>
<text x="195.3" y="105.6">24</text>
<text x="195.3" y="126.3">21</text>
<text x="106.7" y="134.5">13</text>
<text x="12.1" y="143.9">14</text>
<text x="196.6" y="138">7</text>
<text x="213" y="147.8">ITEM NO.</text>
<text x="254.8" y="147.8">PART NUMBER</text>
<text x="334.3" y="147.8">DESCRIPTION</text>
<text x="398.6" y="147.8">QTY.</text>
<text x="195.3" y="150.3">18</text>
<text x="221.6" y="153">1</text>
<text x="236.4" y="153">Z_lift</text>
<text x="326.7" y="153">3D Printed from PLA</text>
<text x="402.4" y="153">1</text>
<text x="221.6" y="158">2</text>
<text x="236.4" y="158">Z_lower_bracket</text>
<text x="326.7" y="158">3D Printed from PLA</text>
<text x="402.4" y="158">1</text>
<text x="12.1" y="163">12</text>
<text x="196.6" y="163.5">1</text>
<text x="221.6" y="162.5">3</text>
<text x="221.6" y="168">4</text>
<text x="236.4" y="162.5">Z_upper_bracket</text>
<text x="236.4" y="168">Z_arm_1</text>
<text x="326.7" y="162.5">3D Printed from PLA</text>
<text x="326.7" y="168">3D Printed from PLA</text>
<text x="402.4" y="162.5">1</text>
<text x="402.4" y="168">1</text>
<text x="221.6" y="173">5</text>
<text x="236.4" y="173">Z_arm_2</text>
<text x="326.7" y="173">3D Printed from PLA</text>
<text x="402.4" y="173">1</text>
<text x="195.3" y="176.7">25</text>
<text x="221.6" y="177.5">6</text>
<text x="236.4" y="177.5">Z-coupler</text>
<text x="326.7" y="177.5">3D Printed from PLA</text>
<text x="402.4" y="177.5">2</text>
<text x="221.6" y="182.5">7</text>
<text x="236.4" y="182.5">Endstop_holder</text>
<text x="326.7" y="182.5">3D Printed from PLA</text>
<text x="402.4" y="182.5">1</text>
<text x="221.6" y="187.5">8</text>
<text x="236.4" y="187.5">Lower Bed</text>
<text x="323.8" y="187.5">Laser Cut 6mm Acrylic</text>
<text x="402.4" y="187.5">1</text>
<text x="195.3" y="192">11</text>
<text x="220.3" y="198">10</text>
<text x="221.6" y="192.5">9</text>
<text x="236.4" y="192.5">Upper Bed</text>
<text x="236.4" y="198">Z_axis_bar_8mm</text>
<text x="323.8" y="192.5">Laser Cut 6mm Acrylic</text>
<text x="402.4" y="192.5">1</text>
<text x="402.4" y="198">2</text>
<text x="220.3" y="203">11</text>
<text x="236.4" y="203">Z Axis Leadscrew</text>
<text x="311" y="203">Made From M6 S/S Threaded Rod</text>
<text x="402.4" y="203">1</text>
<text x="12.1" y="208.9">4</text>
<text x="195.3" y="204.7">10</text>
<text x="220.3" y="208">12</text>
<text x="236.4" y="208">LM8UU</text>
<text x="402.4" y="208">4</text>
<text x="220.3" y="212.5">13</text>
<text x="236.4" y="212.5">Spring Compression 6.5mm ID</text>
<text x="402.4" y="212.5">1</text>
<text x="196.6" y="220.6">5</text>
<text x="220.3" y="218">14</text>
<text x="236.4" y="218">Glass Plattern</text>
<text x="402.4" y="218">1</text>
<text x="220.3" y="222.5">15</text>
<text x="220.3" y="227.5">16</text>
<text x="236.4" y="222.5">Bulldog Clip</text>
<text x="236.4" y="227.5">Masking Tape</text>
<text x="402.4" y="222.5">2</text>
<text x="402.4" y="227.5">2</text>
<text x="220.3" y="233">17</text>
<text x="236.4" y="233">Silicon Tube</text>
<text x="402.4" y="233">1</text>
<text x="220.3" y="237.5">18</text>
<text x="236.4" y="237.5">Microswitch</text>
<text x="325.1" y="237.5">Z-Axis Endstop Switch</text>
<text x="402.4" y="237.5">1</text>
<text x="80.4" y="245.8">6</text>
<text x="220.3" y="242.5">19</text>
<text x="236.4" y="242.5">Socket Cap Screw, M3 X 12</text>
<text x="402.4" y="242.5">2</text>
<text x="220.3" y="247.5">20</text>
<text x="236.4" y="247.5">Socket Cap Screw, M4 X 30</text>
<text x="402.4" y="247.5">4</text>
<text x="220.3" y="252.5">21</text>
<text x="220.3" y="258">22</text>
<text x="236.4" y="252.5">Socket Cap Screw, M4 X 16</text>
<text x="236.4" y="258">Washer M4</text>
<text x="401.1" y="258">12</text>
<text x="402.4" y="252.5">5</text>
<text x="220.3" y="263">23</text>
<text x="236.4" y="263">Nut M3</text>
<text x="402.4" y="263">2</text>
<text x="87.8" y="265.6">19</text>
<text x="220.3" y="268">24</text>
<text x="236.4" y="268">Nut M4</text>
<text x="401.1" y="268">17</text>
<text x="97" y="272.5">23</text>
<text x="220.3" y="272.9">25</text>
<text x="236.4" y="272.9">Nut M6</text>
<text x="402.4" y="272.9">2</text>
<text x="193.7" y="279.7">LM8UU ARE HELD</text>
<text x="116.9" y="285.3">2</text>
<text x="133" y="285.3">17</text>
<text x="193.7" y="284.2">IN PLACE</text>
<text x="193.7" y="288.8">BY CABLE TIES</text>
</g>
<text font-size="4.2" x="324.1" y="281.9">Tantillus Metric Edition SW2012</text>
<g font-size="3.5">
<text x="260.8" y="278.3">NAME</text>
<text x="276.5" y="278.3">DATE</text>
</g>
<g font-size="2">
<text x="291.6" y="281.8">UNLESS OTHERWISE SPECIFIED</text>
<text x="324" y="276.2">TITLE:</text>
<text x="390.2" y="276.6">REV</text>
<text x="250" y="283.6">DRAWN</text>
<text x="262.9" y="283.6">WWFP</text>
<text x="277.1" y="283.6">11/2012</text>
<text x="290" y="284.3">DIMENSIONS ARE IN MILLIMETERS</text>
<text x="249.5" y="289.5">CHECKED</text>
<text x="262.1" y="289.5">SUBLIME</text>
<text x="277.6" y="289.5">5/2013</text>
<text x="370.4" y="289.5">DO NOT SCALE DRAWING</text>
<text x="400.1" y="289.5">SHEET 9 OF 14</text>
</g>
</svg>
